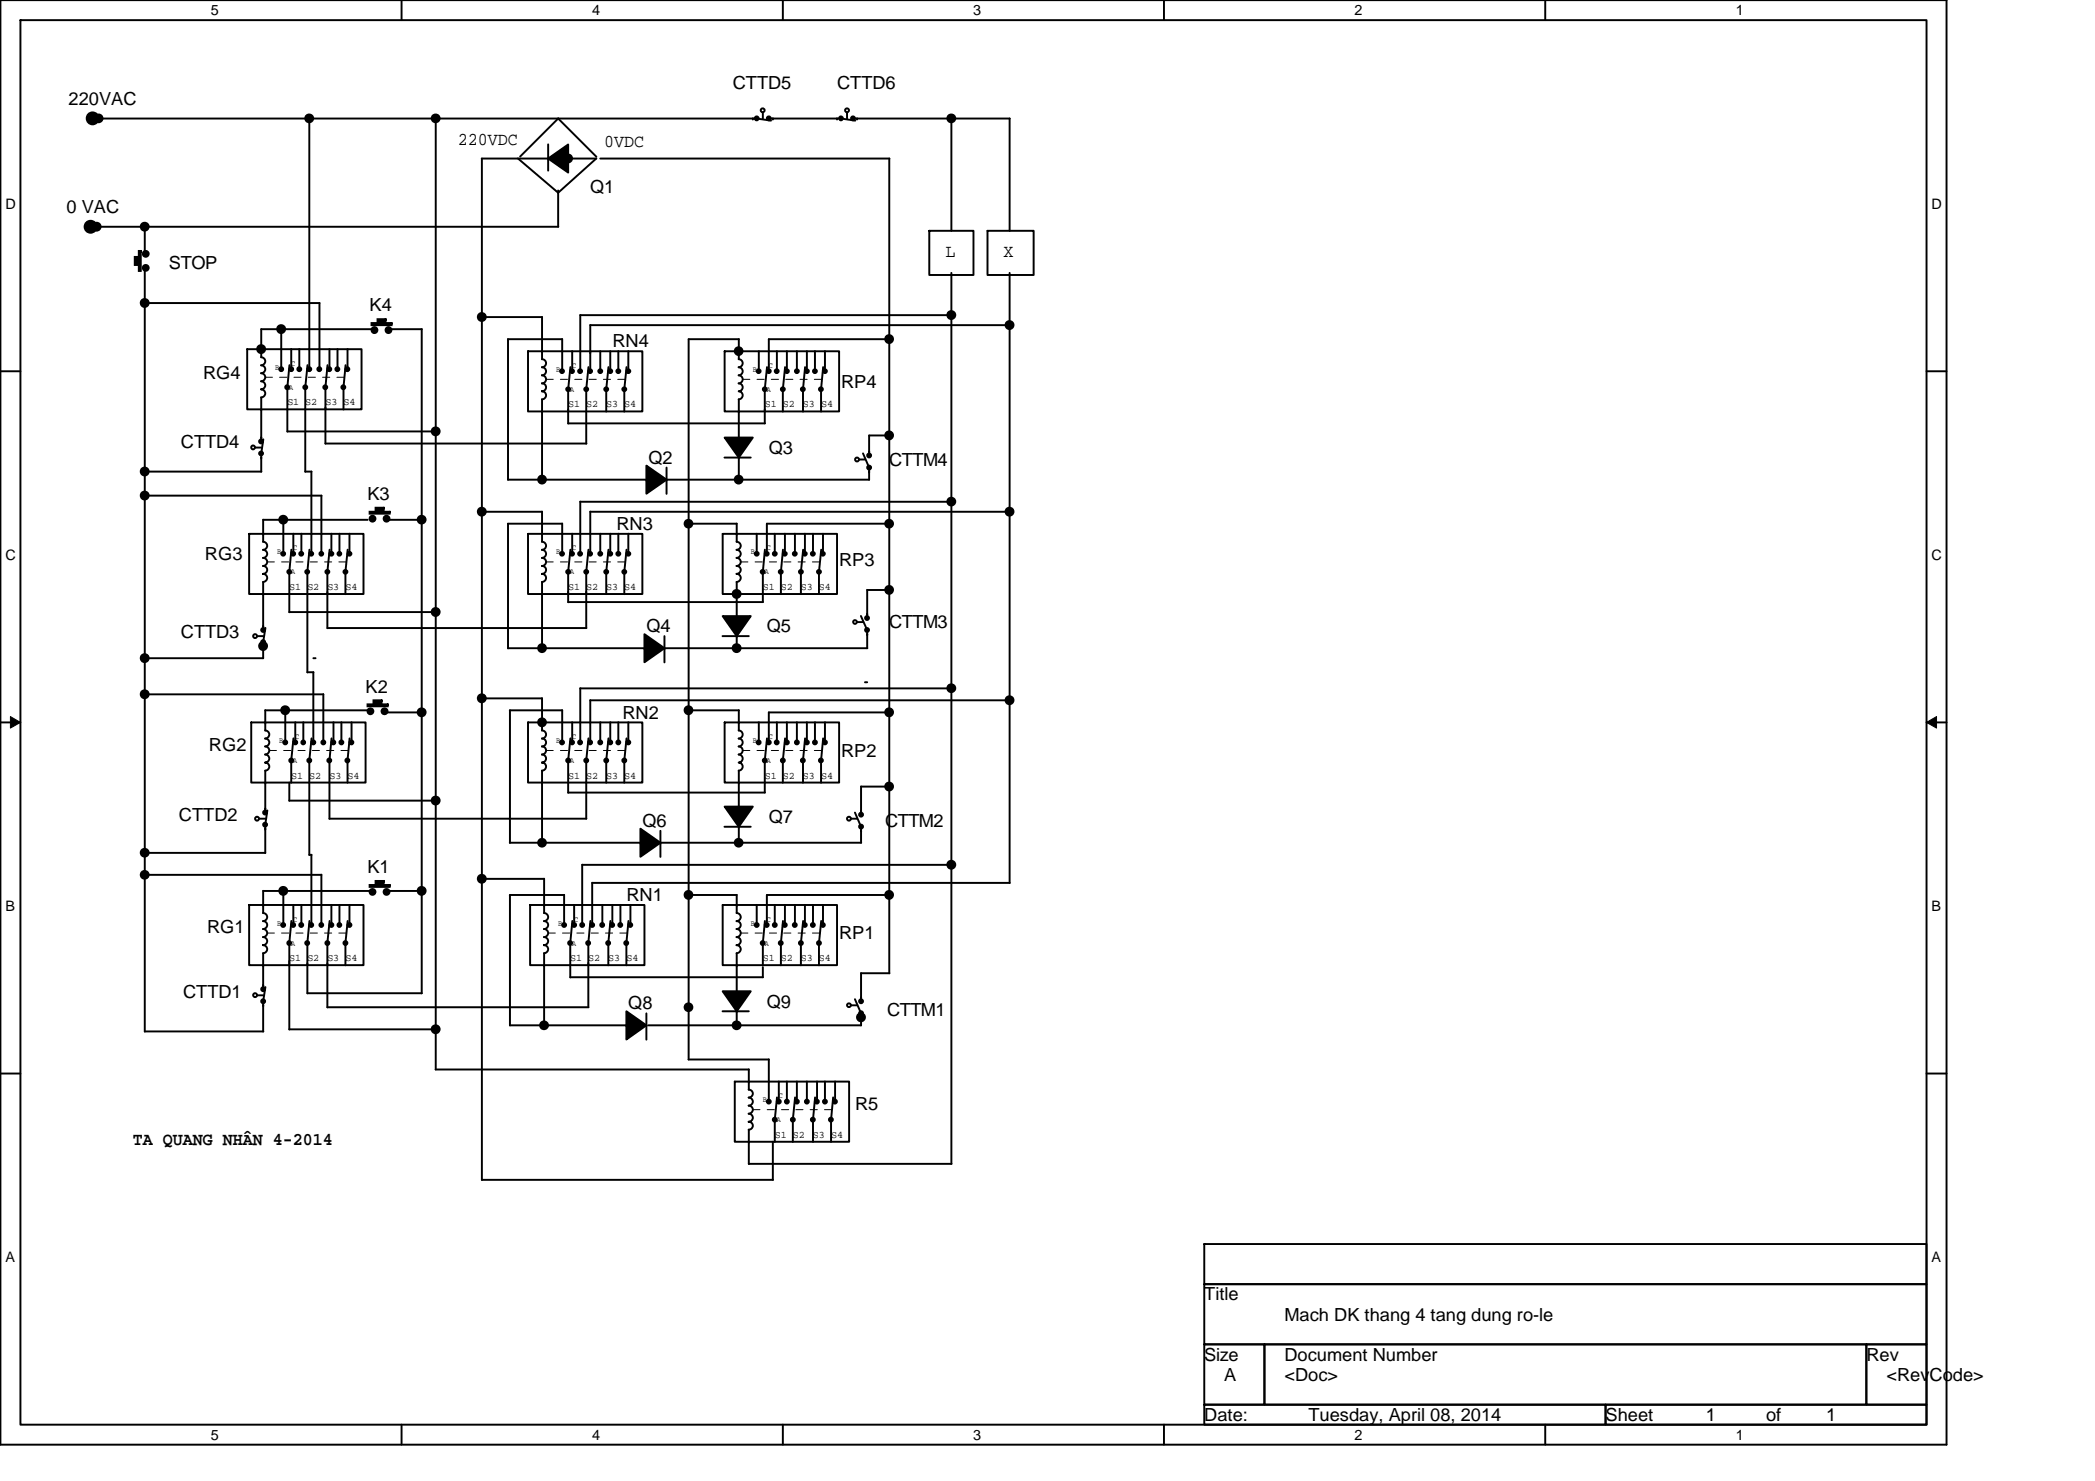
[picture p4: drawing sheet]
<svg xmlns="http://www.w3.org/2000/svg" width="297mm" height="210mm" viewBox="0 0 297 210" stroke-linecap="round" stroke-linejoin="round" font-family="sans-serif">
<path d="M.1 0h275.9v204.8h-275.9zM2.9 2.9h270.3v199.1h-270.3z" fill="none" stroke="#000" stroke-width=".28"/>
<g fill="#fff">
<path d="M29.9 .3h1.1v2.3h-1.1z"/>
<path d="M29.9 202.3h1.1v2.3h-1.1z"/>
</g>
<path d="M56.9 0v2.9M56.9 202v2.8" fill="none" stroke="#000" stroke-width=".28"/>
<g fill="#fff">
<path d="M83.9 .3h1.2v2.3h-1.2z"/>
<path d="M83.9 202.3h1.2v2.3h-1.2z"/>
</g>
<path d="M111 0v2.9M111 202v2.8" fill="none" stroke="#000" stroke-width=".28"/>
<g fill="#fff">
<path d="M138 .3h1.1v2.3h-1.1z"/>
<path d="M138 202.3h1.1v2.3h-1.1z"/>
</g>
<path d="M165 0v2.9M165 202v2.8" fill="none" stroke="#000" stroke-width=".28"/>
<g fill="#fff">
<path d="M192 .3h1.2v2.3h-1.2z"/>
<path d="M192 202.3h1.2v2.3h-1.2z"/>
</g>
<path d="M219.1 0v2.9M219.1 202v2.8" fill="none" stroke="#000" stroke-width=".28"/>
<g fill="#fff">
<path d="M246.1 .3h1.1v2.3h-1.1z"/>
<path d="M246.1 202.3h1.1v2.3h-1.1z"/>
<path d="M.8 27.7h1.5v2.3h-1.5z"/>
<path d="M273.9 27.7h1.5v2.3h-1.5z"/>
<path d="M.8 77.5h1.5v2.3h-1.5z"/>
<path d="M273.9 77.5h1.5v2.3h-1.5z"/>
</g>
<path d="M.1 52.6h2.8M273.2 52.6h2.8" fill="none" stroke="#000" stroke-width=".28"/>
<g fill="#fff">
<path d="M.8 127.3h1.4v2.3h-1.4z"/>
<path d="M273.9 127.3h1.3v2.3h-1.3z"/>
</g>
<path d="M.1 102.4h2.8M273.2 102.4h2.8" fill="none" stroke="#000" stroke-width=".28"/>
<path d="M1.5 101.6l1.4 .8-1.4 .8zM273.2 102.4l1.4-.8v1.6z" fill="#000" stroke="#000" stroke-width=".14"/>
<g fill="#fff">
<path d="M.8 177.1h1.4v2.3h-1.4z"/>
<path d="M273.9 177.1h1.3v2.3h-1.3z"/>
</g>
<g fill="none" stroke="#000" stroke-width=".28">
<path d="M13.7 16.8h93.6l2 .3M14 16.8h.1M43.9 16.8v35.6M61.8 16.8v134.8M106.7 16.8h.1M108.2 15.9v.9M109 16.8h10.2l2.1 .3M109.6 16.8h.1M118.7 16.8h.1M120.1 15.9v.9M121 16.8h22.2M121.5 16.8h.1"/>
<path d="M134.9 16.8v15.9M143.1 16.8v15.9M13.7 32.2h.1M20.5 38.1v108.1l16.8 .1v-4.3l.3-2M20.5 32.2v3.7M68.3 22.5h9.4M68.3 22.5v144.8M73.4 22.5l5.7 4.8M73.7 22.2l5.5-5.4 5.4 5.4M77.7 22.5h.1M77.7 20.5v3.7M79.1 27l.1 5.2h-65.8"/>
<path d="M80.3 22.5h4.3M80.6 22.5h.1M84.5 22.5l-5.4 4.8M85.1 22.5h41M126.1 22.5v115.5M131.8 32.7h6.2v6.3h-6.2zM134.9 38.7v126.3h-28.7M140 32.7h6.6v6.3h-6.6zM143.1 38.7v86.5M20.5 43h24.8v9.4M35 49.5h16.3v8.5h-16.3zM37 50.7a.57 .57 0 0 1 .6 .5 .57 .57 0 0 1-.6 .6 .56 .56 0 0 1 .6 .6 .56 .56 0 0 1-.6 .5 .57 .57 0 0 1 .6 .6 .57 .57 0 0 1-.6 .6 .57 .57 0 0 1 .6 .5 .57 .57 0 0 1-.6 .6 .57 .57 0 0 1 .6 .6 .57 .57 0 0 1-.6 .5"/>
<path d="M37 49.5h.1M37 58h.1M37 56.3v6.3M39.9 46.7v5.7M41 51.8l-.3 3.1v6.3h21.1M41.3 49.5v2.9M42.4 49.5v2.9M43.6 51.8l-.3 3.1v12M46.4 51.8l-.3 3.1v8M46.7 49.5v2.9M47.9 49.5v2.9M49 51.8l-.3 3.1v3.2"/>
<path d="M49.3 49.5v2.9M52.7 46.7h-15.7v4M55.2 46.7h4.6v94.1h-16.2v-7.1l.3-3.1M68.3 45l8.6-.1-.1 6a.57 .57 0 0 1 .6 .6 .57 .57 0 0 1-.6 .6 .57 .57 0 0 1 .6 .5 .57 .57 0 0 1-.6 .6 .57 .57 0 0 1 .6 .6 .57 .57 0 0 1-.6 .6 .56 .56 0 0 1 .6 .5 .56 .56 0 0 1-.6 .6 .57 .57 0 0 1 .6 .5 .57 .57 0 0 1-.6 .6l.1 11.4M72 48.1h7.7M72 48.1v19.9h19.7M74.9 49.8h16.2v8.5h-16.2zM76.9 49.8h.1M76.9 58.3h.1M79.7 48.1v4.5M80.9 52l-.3 3.2v4.8h27.9M81.1 49.8v2.8"/>
<path d="M82.3 44.7v7.9M82.3 44.7h52.6M83.4 52l-.3 3.2v7.7M83.7 46.1v6.5M83.7 46.1h59.5M85.1 49.8v2.8M86.3 52l-.3 3.2v3.2M86.5 49.8v2.8M87.7 49.8v2.8M88.8 52l-.3 3.2v3.2M89.1 49.8v2.8M102.7 49.8h16.3v8.5h-16.3z"/>
<path d="M104.8 48.1l-.1 2.8a.57 .57 0 0 1 .6 .6 .57 .57 0 0 1-.6 .6 .57 .57 0 0 1 .6 .5 .57 .57 0 0 1-.6 .6 .57 .57 0 0 1 .6 .6 .57 .57 0 0 1-.6 .6 .56 .56 0 0 1 .6 .5 .56 .56 0 0 1-.6 .6 .57 .57 0 0 1 .6 .5 .57 .57 0 0 1-.6 .6l.1 5.5M104.8 49.8h.1M104.8 58.3h.1M104.8 48.1h-7.2v102.1M107.6 49.8v2.8M108.8 52l-.4 3.2v4.8M110.1 49.8v2.8M111.3 52l-.3 3.2v3.2M111.6 49.8v2.8M113 49.8v2.8M114.1 52l-.2 3.2v3.2M114.4 49.8v2.8"/>
<path d="M115.5 49.8v2.8M116.7 52l-.3 3.2v3.2M117 49.8v2.8M126.1 48.1h-17.1v4.5M20.5 70.3h25.1v8.2M20.5 66.9h16.6M35.3 75.7h16.2v8.5h-16.2zM36.1 63.5h.9M37 62h.1M37 64.9h.1M37.3 76.8a.57 .57 0 0 1 .6 .6 .57 .57 0 0 1-.6 .6 .57 .57 0 0 1 .6 .5 .57 .57 0 0 1-.6 .6 .57 .57 0 0 1 .6 .6 .57 .57 0 0 1-.6 .5 .56 .56 0 0 1 .6 .6 .56 .56 0 0 1-.6 .6 .57 .57 0 0 1 .6 .5 .57 .57 0 0 1-.6 .6M37.3 75.7h.1"/>
<path d="M37.3 62.3l-.3 2v2.6M40.2 73.7v4.8M41.3 77.9l-.3 3.2v5.7M41.6 75.7v2.8M42.7 75.7v2.8M43.3 66.9h.9v11.6M43.9 77.9l-.3 3.2v14.2M46.1 62.9h37M46.7 77.9l-.3 3.2v8M47 75.7v2.8M48.1 75.7v2.8M49.3 77.9l-.3 3.2v3.1"/>
<path d="M49.5 75.7v2.8M52.1 73.7h-14.8v3.1M55.2 73.7h4.6M68.3 72.6h8.6M72 74.3h7.7M72 74.3v17.6h19.4M74.9 75.7h16.2v8.5h-16.2zM76.9 75.7h.1M76.9 72.5l-.1 4.3a.57 .57 0 0 1 .6 .6 .57 .57 0 0 1-.6 .6 .57 .57 0 0 1 .6 .5 .57 .57 0 0 1-.6 .6 .57 .57 0 0 1 .6 .6 .57 .57 0 0 1-.6 .5 .56 .56 0 0 1 .6 .6 .56 .56 0 0 1-.6 .6 .57 .57 0 0 1 .6 .5 .57 .57 0 0 1-.6 .6l.1 9.4M79.7 74.2v4.3M80.9 77.9l-.3 3.2v4.3M81.1 75.7v2.8"/>
<path d="M82.3 71.1v7.4M82.3 71.1h52.6M83.4 77.9l-.3 3.2v7.9M83.7 72.5v6M83.7 72.6h59.5M85.1 75.7v2.8M86.3 77.9l-.3 3.2v3.1M86.5 75.7v2.8M87.7 75.7v2.8M88.8 77.9l-.3 3.2v3.1M89.1 75.7v2.8M91.6 68h.1"/>
<path d="M94.5 68h.1M94.5 66.3v3.7M97.6 74.3h6.9M102.5 75.7h16.2v8.5h-16.2zM102.7 64.9h3.7M104.4 76.8a.57 .57 0 0 1 .6 .6 .57 .57 0 0 1-.6 .6 .57 .57 0 0 1 .6 .5 .57 .57 0 0 1-.6 .6 .57 .57 0 0 1 .6 .6 .57 .57 0 0 1-.6 .5 .56 .56 0 0 1 .6 .6 .56 .56 0 0 1-.6 .6 .57 .57 0 0 1 .6 .5 .57 .57 0 0 1-.6 .6M104.5 75.7h.1M104.5 74.2v2.6M104.8 62h.1M104.8 64.9h.1M104.8 64.9v3.1M107.3 75.7v2.8"/>
<path d="M108.5 77.9l-.3 3.2v4.3M109.9 75.7v2.8M111 77.9l-.3 3.2v3.1M111.3 75.7v2.8M112.7 75.7v2.8M113.9 77.9l-.3 3.2v3.1M114.1 75.7v2.8M115.3 75.7v2.8M116.4 77.9l-.3 3.2v3.1M116.7 75.7v2.8M121.8 65.2h.9M122.4 64.3l.8 2v1.7h-28.7"/>
<path d="M123.2 64h.1M123.2 66.9h.1M126.1 61.7h-2.9v2.9M126.1 74.3h-17.4v4.2M20.5 98.4h25.3v6.9M36.4 90.2h.9M37.3 88.8h.1M37.3 91.6h.1M37.3 84.2h.1M37.3 82.5v6.8M37.6 89l-.3 2v2.3h-16.8M41 86.8h20.8"/>
<path d="M43.6 95.3h.8M44.4 95.3v10M44.4 93.3h.3M46.4 89h36.7M68.3 99h8.6l-.1 4.6a.57 .57 0 0 1 .6 .5 .57 .57 0 0 1-.6 .6 .56 .56 0 0 1 .6 .6 .56 .56 0 0 1-.6 .5 .57 .57 0 0 1 .6 .6 .57 .57 0 0 1-.6 .6 .57 .57 0 0 1 .6 .5 .57 .57 0 0 1-.6 .6 .57 .57 0 0 1 .6 .6 .57 .57 0 0 1-.6 .6l.1 10.2M76.9 84.2h.1M80.6 85.4h27.6M91.4 91.9h.1M94.2 91.9h.1M94.2 90.2v3.7M102.4 90.2h3.8M104.5 87.4h.1"/>
<path d="M104.5 90.2h.1M104.5 84.2h.1M104.5 82.5v4.9M104.5 90.2v1.7M121.5 88.2h.9M122.1 87.3l.9 2v2.6h-28.8M122.6 96.7h.4M123 87.1h.1M123 89.9h.1M123 83.6v4M123 83.7h3.1M134.9 97.6h-52.6v7.7"/>
<path d="M143.2 99.3h-59.5v6M35.6 102.4h16.2v8.6h-16.2zM36.7 116.1h.9M37.6 103.6a.57 .57 0 0 1 .6 .5 .57 .57 0 0 1-.6 .6 .56 .56 0 0 1 .6 .6 .56 .56 0 0 1-.6 .5 .57 .57 0 0 1 .6 .6 .57 .57 0 0 1-.6 .6 .57 .57 0 0 1 .6 .5 .57 .57 0 0 1-.6 .6 .57 .57 0 0 1 .6 .6 .57 .57 0 0 1-.6 .6M37.6 102.4h.1M37.6 111h.1M37.6 114.7h.1M37.6 117.5h.1M37.6 109.3v5.9M37.9 114.9l-.3 2v4h-17.1M40.4 100.7v4.6M41 111v2.5h20.8"/>
<path d="M41.6 104.7l-.3 3.1v3.2M41.9 102.4v2.9M43 102.4v2.9M44.2 104.7l-.3 3.1v13.4M47 104.7l-.3 3.1v8.3h36.4M47.3 102.4v2.9M48.4 102.4v2.9M49.6 104.7l-.3 3.1v3.2M49.8 102.4v2.9M52.4 100.7h-14.8v2.9M54.7 100.7v.3h5.1M72.3 119.5h18.5"/>
<path d="M72.3 100.7h7.4v4.6M72.3 100.7v18.8M74.9 102.4h16.2v8.6h-16.2zM76.9 102.4h.1M76.9 111h.1M80.6 112.4h27.9M80.9 104.7l-.3 3.1v4.6M81.1 102.4v2.9M83.4 104.7l-.3 3.1v8.3M85.1 102.4v2.9M86.3 104.7l-.3 3.1v3.2M86.5 102.4v2.9"/>
<path d="M87.7 102.4v2.9M88.8 104.7l-.3 3.1v3.2M89.1 102.4v2.9M90.8 119.5h.1M93.6 119.5h.1M93.6 117.8v3.7M93.6 119.5h28.5M97.6 100.7h7.2l-.1 2.9a.57 .57 0 0 1 .6 .5 .57 .57 0 0 1-.6 .6 .56 .56 0 0 1 .6 .6 .56 .56 0 0 1-.6 .5 .57 .57 0 0 1 .6 .6 .57 .57 0 0 1-.6 .6 .57 .57 0 0 1 .6 .5 .57 .57 0 0 1-.6 .6 .57 .57 0 0 1 .6 .6 .57 .57 0 0 1-.6 .6l.1 5.1M102.7 117.2h3.7M102.7 102.4h16.3v8.6h-16.3zM104.8 102.4h.1M104.8 111h.1"/>
<path d="M104.8 114.4h.1M104.8 117.2h.1M104.8 117.2v2.3M107.6 102.4v2.9M108.8 104.7l-.4 3.1v4.6M110.1 102.4v2.9M111.3 104.7l-.3 3.1v3.2M111.6 102.4v2.9M113 102.4v2.9M114.1 104.7l-.2 3.1v3.2M114.4 102.4v2.9M115.5 102.4v2.9"/>
<path d="M116.7 104.7l-.3 3.1v3.2M117 102.4v2.9M120.6 116.1h.9M121.2 115.2l.9 2v2.3M122.1 114.9h.1M122.1 117.8h.1M126.1 111.5h-4v4M126.1 101h-17.1v4.3M20.5 124h25.1v7.1M35.3 128.3h16.2v8.5h-16.2zM37.3 129.5a.57 .57 0 0 1 .6 .5 .57 .57 0 0 1-.6 .6 .56 .56 0 0 1 .6 .6 .56 .56 0 0 1-.6 .5 .57 .57 0 0 1 .6 .6 .57 .57 0 0 1-.6 .6 .57 .57 0 0 1 .6 .5 .57 .57 0 0 1-.6 .6 .57 .57 0 0 1 .6 .6 .57 .57 0 0 1-.6 .5M37.3 128.3h.1"/>
<path d="M37.3 136.8h.1M37.3 139.7h.1M37.3 135.1v5.2M37.3 126.3h15.1M37.3 126.3v3.2M40.2 126.3v4.8M41.3 130.6l-.3 3.1v12.3M41.6 128.3v2.8M42.7 128.3v2.8M43.9 121.2h.3v9.9M46.7 130.6l-.3 3.1v9.1M47 128.3v2.8"/>
<path d="M48.1 128.3v2.8M49.3 130.6l-.3 3.1v3.2M49.5 128.3v2.8M55 126.3h4.8M68.3 124.6h8.8v4.9M72.3 126.9h7.7M72.3 126.9v18.5M75.2 128.3h16.2v8.5h-16.2zM77.1 129.5a.57 .57 0 0 1 .6 .5 .57 .57 0 0 1-.6 .6 .56 .56 0 0 1 .6 .6 .56 .56 0 0 1-.6 .5 .57 .57 0 0 1 .6 .6 .57 .57 0 0 1-.6 .6 .57 .57 0 0 1 .6 .5 .57 .57 0 0 1-.6 .6 .57 .57 0 0 1 .6 .6 .57 .57 0 0 1-.6 .5M77.1 128.3h.1M77.1 136.8h.1M77.1 135.1v10.3"/>
<path d="M80 126.9v4.2M80.9 138.6h27.3M81.1 130.6l-.2 3.1v4.9M81.4 128.3v2.8M83.7 130.6l-.3 3.1v9.1M84 125.2v5.9M84 125.2h59.2M85.4 128.3v2.8M86.5 130.6l-.2 3.1v3.2M86.8 128.3v2.8M88 128.3v2.8M89.1 130.6l-.3 3.1v3.2"/>
<path d="M89.4 128.3v2.8M97.6 126.9h6.9M102.5 128.3h16.2v8.5h-16.2zM104.4 129.5a.57 .57 0 0 1 .6 .5 .57 .57 0 0 1-.6 .6 .56 .56 0 0 1 .6 .6 .56 .56 0 0 1-.6 .5 .57 .57 0 0 1 .6 .6 .57 .57 0 0 1-.6 .6 .57 .57 0 0 1 .6 .5 .57 .57 0 0 1-.6 .6 .57 .57 0 0 1 .6 .6 .57 .57 0 0 1-.6 .5M104.5 128.3h.1M104.5 136.8h.1M104.5 126.9v2.6M104.5 135.1v5.5M107.3 128.3v2.8M108.2 137.1v1.5M108.5 130.6l-.3 3.1v3.2M109.9 128.3v2.8"/>
<path d="M111 130.6l-.3 3.1v3.2M111.3 128.3v2.8M112.7 128.3v2.8M113.9 130.6l-.3 3.1v3.2M114.1 128.3v2.8M115.3 128.3v2.8M116.4 130.6l-.3 3.1v3.2M116.7 128.3v2.8M122.1 138v4M122.1 138h4M126.1 126.9h-17.4v4.2M134.9 122.6h-52.4v8.5"/>
<path d="M.1 152.2h2.8M36.4 141.1h.9M37.3 142.5h.1M41 145.9h20.8M46.4 142.8h37M61.8 151.6h44.4M72.3 145.4h16.5M88.8 145.4h.1M91.4 145.4h.3M91.6 143.7v3.7M91.6 145.4h.1M91.9 145.4h30.2"/>
<path d="M97.3 142.8h.3M97.6 150.2h11.4M102.4 143.4h3.8M104.2 153.4h16.2v8.5h-16.2zM104.5 140.5h.1M104.5 143.4h.1M104.5 143.4v2M106.2 153.4h.1M106.2 151.6l-.1 2.9a.56 .56 0 0 1 .6 .6 .56 .56 0 0 1-.6 .5 .57 .57 0 0 1 .6 .6 .57 .57 0 0 1-.6 .6 .57 .57 0 0 1 .6 .5 .57 .57 0 0 1-.6 .6 .57 .57 0 0 1 .6 .6 .57 .57 0 0 1-.6 .5 .56 .56 0 0 1 .6 .6 .56 .56 0 0 1-.6 .6l.1 4.8M109 150.2v6M110.2 155.6l-.3 3.1v3.2M110.4 153.3v2.9"/>
<path d="M111.6 153.3v2.9M112.7 155.6l-.3 3.1v3.2M113 153.3v2.9M114.4 153.3v2.9M115.6 155.6l-.3 3.1v3.2M115.8 153.3v2.9M117 153.3v2.9M118.1 155.6l-.3 3.1v3.2M118.4 153.3v2.9M120.6 142.5h.9M121.2 141.7l.9 2v1.7M122.1 141.4h.1"/>
<path d="M122.1 144.3h.1M273.2 152.2h2.8M68.3 167.3h41.3M106.2 161.9h.1M109.6 161.9v5.4M170.7 176.4h102.5v5.7h-102.5zM170.7 199.2h56.9v2.8h-56.9zM170.7 182.1h102.5v8.5h-102.5zM170.7 190.6h8.6v8.6h-8.6zM179.3 190.6h85.3v8.6h-85.3zM227.6 199.2h45.6v2.8h-45.6zM264.6 190.6h8.6v8.6h-8.6z"/>
<circle cx="108.1" cy="15.6" r=".28"/>
<circle cx="120.1" cy="15.6" r=".28"/>
<circle cx="35.9" cy="63.4" r=".27"/>
<circle cx="121.5" cy="65.1" r=".28"/>
<circle cx="36.2" cy="90.2" r=".28"/>
<circle cx="121.2" cy="88.2" r=".27"/>
<circle cx="36.4" cy="116.1" r=".28"/>
<circle cx="120.4" cy="116.1" r=".28"/>
<circle cx="36.2" cy="141.1" r=".28"/>
<circle cx="120.4" cy="142.5" r=".27"/>
</g>
<g fill="#000" stroke="#000" stroke-width=".28">
<path d="M19.1 36.4v1.2h.6v-1.2z" fill-rule="evenodd"/>
<path d="M19.7 35.6v2.8h.3v-2.8z" fill-rule="evenodd"/>
<path d="M77.7 22.5l2.9-2v4z" fill-rule="evenodd"/>
<path d="M53.5 45.3v.5h1.2v-.5z" fill-rule="evenodd"/>
<path d="M52.7 45.8v.3h2.8v-.3z" fill-rule="evenodd"/>
<path d="M53.3 72v.6h1.1v-.6z" fill-rule="evenodd"/>
<path d="M52.4 72.6v.2h2.8v-.2z" fill-rule="evenodd"/>
<path d="M91.6 66l2.9 2-2.9 2z" fill-rule="evenodd"/>
<path d="M102.7 62h4l-1.9 2.9z" fill-rule="evenodd"/>
<path d="M53 99.3v.6h1.1v-.6z" fill-rule="evenodd"/>
<path d="M91.4 89.9l2.8 2-2.8 2z" fill-rule="evenodd"/>
<path d="M102.5 87.4h3.9l-1.9 2.8z" fill-rule="evenodd"/>
<path d="M52.1 99.9v.2h2.9v-.2z" fill-rule="evenodd"/>
<path d="M90.8 117.5l2.8 2-2.8 2z" fill-rule="evenodd"/>
<path d="M102.7 114.4h4l-1.9 2.8z" fill-rule="evenodd"/>
<path d="M53.3 124.9v.6h1.1v-.6z" fill-rule="evenodd"/>
<path d="M52.4 125.5v.3h2.8v-.3z" fill-rule="evenodd"/>
<path d="M88.8 143.4l2.8 2-2.8 2z" fill-rule="evenodd"/>
<path d="M102.5 140.5h3.9l-1.9 2.9z" fill-rule="evenodd"/>
<circle cx="13.1" cy="16.8" r=".84"/>
<circle cx="14" cy="16.8" r=".56"/>
<circle cx="43.8" cy="16.8" r=".56"/>
<circle cx="61.8" cy="16.8" r=".56"/>
<circle cx="107.3" cy="16.8" r=".28"/>
<circle cx="109" cy="16.8" r=".28"/>
<circle cx="119.2" cy="16.8" r=".27"/>
<circle cx="120.9" cy="16.8" r=".28"/>
<circle cx="134.9" cy="16.8" r=".56"/>
<circle cx="12.8" cy="32.2" r=".85"/>
<circle cx="13.7" cy="32.1" r=".57"/>
<circle cx="20.5" cy="32.1" r=".57"/>
<circle cx="20.7" cy="38" r=".42"/>
<circle cx="20.7" cy="36" r=".42"/>
<circle cx="80.5" cy="22.5" r=".57"/>
<circle cx="20.5" cy="43" r=".57"/>
<circle cx="37" cy="49.5" r=".57"/>
<circle cx="39.9" cy="46.7" r=".57"/>
<circle cx="39.9" cy="52.3" r=".28"/>
<circle cx="40.7" cy="54.9" r=".28"/>
<circle cx="41.3" cy="52.3" r=".28"/>
<circle cx="42.4" cy="52.3" r=".28"/>
<circle cx="43.3" cy="54.9" r=".28"/>
<circle cx="43.9" cy="52.3" r=".28"/>
<circle cx="45.3" cy="52.3" r=".28"/>
<circle cx="46.1" cy="54.9" r=".28"/>
<circle cx="46.7" cy="52.3" r=".28"/>
<circle cx="47.8" cy="52.3" r=".28"/>
<circle cx="48.7" cy="54.9" r=".28"/>
<circle cx="49.2" cy="52.3" r=".28"/>
<circle cx="53.1" cy="46.8" r=".42"/>
<circle cx="55.1" cy="46.8" r=".42"/>
<circle cx="68.3" cy="44.9" r=".57"/>
<circle cx="79.7" cy="52.6" r=".27"/>
<circle cx="80.6" cy="55.2" r=".27"/>
<circle cx="81.1" cy="52.6" r=".27"/>
<circle cx="82.3" cy="52.6" r=".27"/>
<circle cx="83.1" cy="55.2" r=".27"/>
<circle cx="83.7" cy="52.6" r=".27"/>
<circle cx="85.1" cy="52.6" r=".27"/>
<circle cx="86" cy="55.2" r=".27"/>
<circle cx="86.5" cy="52.6" r=".27"/>
<circle cx="87.7" cy="52.6" r=".27"/>
<circle cx="88.5" cy="55.2" r=".27"/>
<circle cx="89.1" cy="52.6" r=".27"/>
<circle cx="104.7" cy="49.8" r=".55"/>
<circle cx="107.6" cy="52.6" r=".27"/>
<circle cx="108.4" cy="55.2" r=".27"/>
<circle cx="109" cy="52.6" r=".27"/>
<circle cx="110.1" cy="52.6" r=".27"/>
<circle cx="111" cy="55.2" r=".27"/>
<circle cx="111.6" cy="52.6" r=".27"/>
<circle cx="113" cy="52.6" r=".27"/>
<circle cx="113.8" cy="55.2" r=".27"/>
<circle cx="114.4" cy="52.6" r=".27"/>
<circle cx="115.5" cy="52.6" r=".27"/>
<circle cx="116.4" cy="55.2" r=".27"/>
<circle cx="117" cy="52.6" r=".27"/>
<circle cx="126.1" cy="48.1" r=".56"/>
<circle cx="134.9" cy="44.7" r=".57"/>
<circle cx="143.1" cy="46.1" r=".57"/>
<circle cx="20.5" cy="66.9" r=".57"/>
<circle cx="20.5" cy="70.3" r=".57"/>
<circle cx="37" cy="62.6" r=".28"/>
<circle cx="37" cy="64.3" r=".27"/>
<circle cx="40.2" cy="78.5" r=".27"/>
<circle cx="40.2" cy="73.7" r=".56"/>
<circle cx="41.6" cy="78.5" r=".27"/>
<circle cx="42.7" cy="78.5" r=".27"/>
<circle cx="44.1" cy="78.5" r=".27"/>
<circle cx="45.6" cy="78.5" r=".27"/>
<circle cx="47" cy="78.5" r=".27"/>
<circle cx="48.1" cy="78.5" r=".27"/>
<circle cx="49.6" cy="78.5" r=".27"/>
<circle cx="52.8" cy="73.5" r=".42"/>
<circle cx="54.8" cy="73.5" r=".42"/>
<circle cx="59.8" cy="73.7" r=".56"/>
<circle cx="61.8" cy="61.2" r=".57"/>
<circle cx="68.3" cy="72.5" r=".57"/>
<circle cx="76.8" cy="68" r=".56"/>
<circle cx="79.7" cy="78.5" r=".27"/>
<circle cx="81.1" cy="78.5" r=".27"/>
<circle cx="82.3" cy="78.5" r=".27"/>
<circle cx="83.7" cy="78.5" r=".27"/>
<circle cx="85.1" cy="78.5" r=".27"/>
<circle cx="86.5" cy="78.5" r=".27"/>
<circle cx="87.7" cy="78.5" r=".27"/>
<circle cx="89.1" cy="78.5" r=".27"/>
<circle cx="97.6" cy="74.3" r=".55"/>
<circle cx="104.7" cy="68" r=".56"/>
<circle cx="107.3" cy="78.5" r=".27"/>
<circle cx="108.7" cy="78.5" r=".27"/>
<circle cx="109.9" cy="78.5" r=".27"/>
<circle cx="111.3" cy="78.5" r=".27"/>
<circle cx="112.7" cy="78.5" r=".27"/>
<circle cx="114.1" cy="78.5" r=".27"/>
<circle cx="115.3" cy="78.5" r=".27"/>
<circle cx="116.7" cy="78.5" r=".27"/>
<circle cx="123.2" cy="64.6" r=".28"/>
<circle cx="123.2" cy="66.3" r=".28"/>
<circle cx="126.1" cy="61.7" r=".56"/>
<circle cx="126.1" cy="74.3" r=".55"/>
<circle cx="134.9" cy="71.1" r=".56"/>
<circle cx="143.1" cy="72.5" r=".57"/>
<circle cx="20.5" cy="98.4" r=".57"/>
<circle cx="20.5" cy="93.3" r=".57"/>
<circle cx="37.3" cy="91.6" r=".57"/>
<circle cx="37.3" cy="91" r=".28"/>
<circle cx="37.3" cy="89.3" r=".28"/>
<circle cx="41" cy="81.1" r=".27"/>
<circle cx="43.6" cy="81.1" r=".27"/>
<circle cx="46.4" cy="81.1" r=".27"/>
<circle cx="49" cy="81.1" r=".27"/>
<circle cx="61.8" cy="86.8" r=".57"/>
<circle cx="68.3" cy="99" r=".57"/>
<circle cx="76.8" cy="91.9" r=".56"/>
<circle cx="80.6" cy="81.1" r=".27"/>
<circle cx="83.1" cy="81.1" r=".27"/>
<circle cx="86" cy="81.1" r=".27"/>
<circle cx="88.5" cy="81.1" r=".27"/>
<circle cx="104.4" cy="91.9" r=".57"/>
<circle cx="104.4" cy="84.2" r=".57"/>
<circle cx="108.1" cy="81.1" r=".27"/>
<circle cx="110.7" cy="81.1" r=".27"/>
<circle cx="113.6" cy="81.1" r=".27"/>
<circle cx="116.1" cy="81.1" r=".27"/>
<circle cx="122.9" cy="87.6" r=".28"/>
<circle cx="122.9" cy="89.3" r=".28"/>
<circle cx="126.1" cy="83.6" r=".56"/>
<circle cx="134.9" cy="97.6" r=".56"/>
<circle cx="143.1" cy="99.3" r=".57"/>
<circle cx="37.6" cy="115.2" r=".28"/>
<circle cx="37.6" cy="116.9" r=".28"/>
<circle cx="40.4" cy="100.7" r=".57"/>
<circle cx="40.4" cy="105.3" r=".28"/>
<circle cx="41.3" cy="107.8" r=".28"/>
<circle cx="41.9" cy="105.3" r=".28"/>
<circle cx="43" cy="105.3" r=".27"/>
<circle cx="43.9" cy="107.8" r=".28"/>
<circle cx="44.4" cy="105.3" r=".28"/>
<circle cx="45.8" cy="105.3" r=".28"/>
<circle cx="46.7" cy="107.8" r=".28"/>
<circle cx="47.3" cy="105.3" r=".28"/>
<circle cx="48.4" cy="105.3" r=".28"/>
<circle cx="49.2" cy="107.8" r=".28"/>
<circle cx="49.8" cy="105.3" r=".28"/>
<circle cx="52.5" cy="100.8" r=".42"/>
<circle cx="54.5" cy="100.8" r=".42"/>
<circle cx="59.8" cy="101" r=".57"/>
<circle cx="61.8" cy="113.5" r=".57"/>
<circle cx="76.8" cy="102.4" r=".56"/>
<circle cx="76.9" cy="119.5" r=".55"/>
<circle cx="79.7" cy="105.3" r=".28"/>
<circle cx="80.6" cy="107.8" r=".28"/>
<circle cx="81.1" cy="105.3" r=".27"/>
<circle cx="82.2" cy="105.3" r=".28"/>
<circle cx="83.1" cy="107.8" r=".28"/>
<circle cx="83.7" cy="105.3" r=".27"/>
<circle cx="85.1" cy="105.3" r=".28"/>
<circle cx="86" cy="107.8" r=".28"/>
<circle cx="86.5" cy="105.3" r=".28"/>
<circle cx="87.7" cy="105.3" r=".28"/>
<circle cx="88.5" cy="107.8" r=".28"/>
<circle cx="89.1" cy="105.3" r=".28"/>
<circle cx="97.6" cy="100.7" r=".56"/>
<circle cx="104.7" cy="119.5" r=".55"/>
<circle cx="107.6" cy="105.3" r=".28"/>
<circle cx="108.4" cy="107.8" r=".28"/>
<circle cx="109" cy="105.3" r=".28"/>
<circle cx="110.1" cy="105.3" r=".28"/>
<circle cx="111" cy="107.8" r=".28"/>
<circle cx="111.6" cy="105.3" r=".28"/>
<circle cx="113" cy="105.3" r=".28"/>
<circle cx="113.8" cy="107.8" r=".28"/>
<circle cx="114.4" cy="105.3" r=".28"/>
<circle cx="115.5" cy="105.3" r=".28"/>
<circle cx="116.4" cy="107.8" r=".28"/>
<circle cx="117" cy="105.3" r=".28"/>
<circle cx="122.1" cy="117.2" r=".28"/>
<circle cx="122.1" cy="115.5" r=".28"/>
<circle cx="126.1" cy="111.5" r=".56"/>
<circle cx="126.1" cy="101" r=".56"/>
<circle cx="20.5" cy="124" r=".56"/>
<circle cx="20.5" cy="120.9" r=".56"/>
<circle cx="40.1" cy="131.1" r=".28"/>
<circle cx="40.2" cy="126.3" r=".57"/>
<circle cx="41" cy="133.7" r=".27"/>
<circle cx="41.6" cy="131.1" r=".28"/>
<circle cx="42.7" cy="131.1" r=".28"/>
<circle cx="43.6" cy="133.7" r=".28"/>
<circle cx="44.1" cy="131.1" r=".28"/>
<circle cx="45.5" cy="131.1" r=".27"/>
<circle cx="46.4" cy="133.7" r=".28"/>
<circle cx="47" cy="131.1" r=".28"/>
<circle cx="48.1" cy="131.1" r=".27"/>
<circle cx="49" cy="133.7" r=".28"/>
<circle cx="49.5" cy="131.1" r=".28"/>
<circle cx="52.8" cy="126.5" r=".42"/>
<circle cx="54.8" cy="126.5" r=".42"/>
<circle cx="59.8" cy="126.3" r=".57"/>
<circle cx="68.3" cy="124.6" r=".57"/>
<circle cx="80" cy="131.1" r=".28"/>
<circle cx="80.8" cy="133.7" r=".28"/>
<circle cx="81.4" cy="131.1" r=".28"/>
<circle cx="82.5" cy="131.1" r=".28"/>
<circle cx="83.4" cy="133.7" r=".28"/>
<circle cx="84" cy="131.1" r=".28"/>
<circle cx="85.4" cy="131.1" r=".28"/>
<circle cx="86.2" cy="133.7" r=".28"/>
<circle cx="86.8" cy="131.1" r=".28"/>
<circle cx="87.9" cy="131.1" r=".28"/>
<circle cx="88.8" cy="133.7" r=".28"/>
<circle cx="89.4" cy="131.1" r=".28"/>
<circle cx="97.6" cy="126.9" r=".56"/>
<circle cx="107.3" cy="131.1" r=".28"/>
<circle cx="108.1" cy="133.7" r=".28"/>
<circle cx="108.7" cy="131.1" r=".28"/>
<circle cx="109.8" cy="131.1" r=".28"/>
<circle cx="110.7" cy="133.7" r=".28"/>
<circle cx="111.3" cy="131.1" r=".28"/>
<circle cx="112.7" cy="131.1" r=".28"/>
<circle cx="113.6" cy="133.7" r=".28"/>
<circle cx="114.1" cy="131.1" r=".27"/>
<circle cx="115.2" cy="131.1" r=".28"/>
<circle cx="116.1" cy="133.7" r=".28"/>
<circle cx="116.7" cy="131.1" r=".27"/>
<circle cx="126.1" cy="126.9" r=".56"/>
<circle cx="134.9" cy="122.6" r=".57"/>
<circle cx="37.3" cy="142" r=".28"/>
<circle cx="37.3" cy="140.2" r=".28"/>
<circle cx="61.8" cy="145.9" r=".57"/>
<circle cx="77.1" cy="145.4" r=".56"/>
<circle cx="97.6" cy="142.8" r=".55"/>
<circle cx="104.4" cy="145.4" r=".56"/>
<circle cx="109" cy="156.2" r=".28"/>
<circle cx="109.8" cy="158.7" r=".28"/>
<circle cx="110.4" cy="156.2" r=".28"/>
<circle cx="111.6" cy="156.2" r=".28"/>
<circle cx="112.4" cy="158.7" r=".28"/>
<circle cx="113" cy="156.2" r=".28"/>
<circle cx="114.4" cy="156.2" r=".28"/>
<circle cx="115.2" cy="158.7" r=".28"/>
<circle cx="115.8" cy="156.2" r=".28"/>
<circle cx="117" cy="156.2" r=".28"/>
<circle cx="117.8" cy="158.7" r=".28"/>
<circle cx="118.4" cy="156.2" r=".28"/>
<circle cx="122.1" cy="144.2" r=".57"/>
<circle cx="122.1" cy="143.7" r=".28"/>
<circle cx="122.1" cy="142" r=".28"/>
</g>
<g fill="none" stroke="#000" stroke-width=".14" stroke-dasharray="1 1 1 1 1 1 1 1">
<path d="M37.6 53.5h12M77.4 53.8h12M105.3 53.8h12M37.9 79.7h12M77.4 79.7h12M105 79.7h12M38.2 106.4h11.9M77.4 106.4h12M105.3 106.4h12M37.9 132.3h12M77.7 132.3h12M105 132.3h12"/>
<path d="M106.7 157.3h12"/>
</g>
<g font-size="2.6">
<text x="9.7" y="14.8">220VAC</text>
<text x="103.9" y="12.6">CTTD5</text>
<text x="118.7" y="12.6">CTTD6</text>
<text x="64.9" y="20.6">220VDC</text>
<text x="85.7" y="20.8">0VDC</text>
<text x="83.7" y="27.3">Q1</text>
<text x="9.4" y="30.2">0 VAC</text>
<text x="24" y="38.2">STOP</text>
<text x="134" y="36.5">L</text>
<text x="142.3" y="36.5">X</text>
<text x="52.4" y="44.1">K4</text>
<text x="28.8" y="53.8">RG4</text>
<text x="86.8" y="49.3">RN4</text>
<text x="119.2" y="54.9">RP4</text>
<text x="25.7" y="63.5">CTTD4</text>
<text x="91.9" y="65.8">Q2</text>
<text x="109" y="64.3">Q3</text>
<text x="52.1" y="70.9">K3</text>
<text x="126.1" y="66">CTTM4</text>
<text x="87.4" y="75.1">RN3</text>
<text x="29.1" y="79.4">RG3</text>
<text x="119" y="80.3">RP3</text>
<text x="91.6" y="89.7">Q4</text>
<text x="108.7" y="89.7">Q5</text>
<text x="126.1" y="89.1">CTTM3</text>
<text x="25.7" y="90.5">CTTD3</text>
<text x="51.8" y="98.2">K2</text>
<text x="88.2" y="101.9">RN2</text>
<text x="29.6" y="106.4">RG2</text>
<text x="119.2" y="107.3">RP2</text>
<text x="25.4" y="116.4">CTTD2</text>
<text x="91.1" y="117.2">Q6</text>
<text x="109" y="116.7">Q7</text>
<text x="125.5" y="117.2">CTTM2</text>
<text x="52.1" y="123.8">K1</text>
<text x="88.8" y="127.8">RN1</text>
<text x="29.4" y="132.3">RG1</text>
<text x="119" y="133.2">RP1</text>
<text x="25.9" y="141.4">CTTD1</text>
<text x="89.1" y="143.1">Q8</text>
<text x="108.7" y="142.9">Q9</text>
<text x="125.8" y="144">CTTM1</text>
<text x="121.2" y="157.4">R5</text>
<text x="18.8" y="162.3">TA QUANG NHÂN 4-2014</text>
<text x="170.7" y="184.4">Title</text>
<text x="182.1" y="187.2">Mach DK thang 4 tang dung ro-le</text>
<text x="170.7" y="192.9">Size</text>
<text x="173.6" y="195.8">A</text>
<text x="182.1" y="192.9">Document Number</text>
<text x="182.1" y="195.8">&lt;Doc&gt;</text>
<text x="264.6" y="192.9">Rev</text>
<text x="267.5" y="195.8">&lt;RevCode&gt;</text>
<text x="170.7" y="201.5">Date:</text>
<text x="185.5" y="201.5">Tuesday, April 08, 2014</text>
<text x="227.6" y="201.5">Sheet</text>
<text x="241.9" y="201.5">1</text>
<text x="250.4" y="201.5">of</text>
<text x="258.9" y="201.5">1</text>
</g>
<g font-size="2">
<text x="29.9" y="2.1">5</text>
<text x="83.9" y="2.1">4</text>
<text x="138" y="2.1">3</text>
<text x="192" y="2.1">2</text>
<text x="246.1" y="2.1">1</text>
<text x=".8" y="29.6">D</text>
<text x="273.9" y="29.6">D</text>
<text x=".8" y="79.4">C</text>
<text x="273.9" y="79.4">C</text>
<text x=".8" y="129.2">B</text>
<text x="273.9" y="129.2">B</text>
<text x=".8" y="178.9">A</text>
<text x="273.9" y="178.9">A</text>
<text x="29.9" y="204.1">5</text>
<text x="83.9" y="204.1">4</text>
<text x="138" y="204.1">3</text>
<text x="192" y="204.1">2</text>
<text x="246.1" y="204.1">1</text>
</g>
<g font-size="1.4">
<text x="40.7" y="57.5">S1 S2</text>
<text x="46.1" y="57.5">S3 S4</text>
<text x="80.6" y="57.7">S1 S2</text>
<text x="86" y="57.7">S3 S4</text>
<text x="108.4" y="57.7">S1 S2</text>
<text x="113.9" y="57.7">S3 S4</text>
<text x="41" y="83.6">S1 S2</text>
<text x="46.4" y="83.6">S3 S4</text>
<text x="80.6" y="83.6">S1 S2</text>
<text x="86" y="83.6">S3 S4</text>
<text x="108.2" y="83.6">S1 S2</text>
<text x="113.6" y="83.6">S3 S4</text>
<text x="41.3" y="110.4">S1 S2</text>
<text x="46.7" y="110.4">S3 S4</text>
<text x="80.6" y="110.4">S1 S2</text>
<text x="86" y="110.4">S3 S4</text>
<text x="108.4" y="110.4">S1 S2</text>
<text x="113.9" y="110.4">S3 S4</text>
<text x="41" y="136.3">S1 S2</text>
<text x="46.4" y="136.3">S3 S4</text>
<text x="80.9" y="136.3">S1 S2</text>
<text x="86.3" y="136.3">S3 S4</text>
<text x="108.2" y="136.3">S1 S2</text>
<text x="113.6" y="136.3">S3 S4</text>
<text x="109.9" y="161.3">S1 S2</text>
<text x="115.3" y="161.3">S3 S4</text>
</g>
<g font-size="1.1">
<text x="39" y="52.4">B</text>
<text x="41.3" y="51.9">C</text>
<text x="78.8" y="52.7">B</text>
<text x="81.1" y="52.2">C</text>
<text x="106.7" y="52.7">B</text>
<text x="109" y="52.2">C</text>
<text x="41" y="55.3">A</text>
<text x="80.9" y="55.6">A</text>
<text x="108.7" y="55.6">A</text>
<text x="39.3" y="78.6">B</text>
<text x="41.3" y="81.4">A</text>
<text x="41.6" y="78">C</text>
<text x="78.8" y="78.6">B</text>
<text x="80.9" y="81.4">A</text>
<text x="81.1" y="78">C</text>
<text x="106.4" y="78.6">B</text>
<text x="108.4" y="81.4">A</text>
<text x="108.7" y="78">C</text>
<text x="39.6" y="105.3">B</text>
<text x="41.9" y="104.8">C</text>
<text x="78.8" y="105.3">B</text>
<text x="81.1" y="104.8">C</text>
<text x="106.7" y="105.3">B</text>
<text x="109" y="104.8">C</text>
<text x="41.6" y="108.2">A</text>
<text x="80.9" y="108.2">A</text>
<text x="108.7" y="108.2">A</text>
<text x="39.3" y="131.2">B</text>
<text x="41.6" y="130.7">C</text>
<text x="79.1" y="131.2">B</text>
<text x="81.4" y="130.7">C</text>
<text x="106.4" y="131.2">B</text>
<text x="108.7" y="130.7">C</text>
<text x="41.3" y="134.1">A</text>
<text x="81.1" y="134.1">A</text>
<text x="108.4" y="134.1">A</text>
<text x="110.4" y="155.7">C</text>
<text x="108.2" y="156.3">B</text>
<text x="110.1" y="159.1">A</text>
</g>
</svg>
